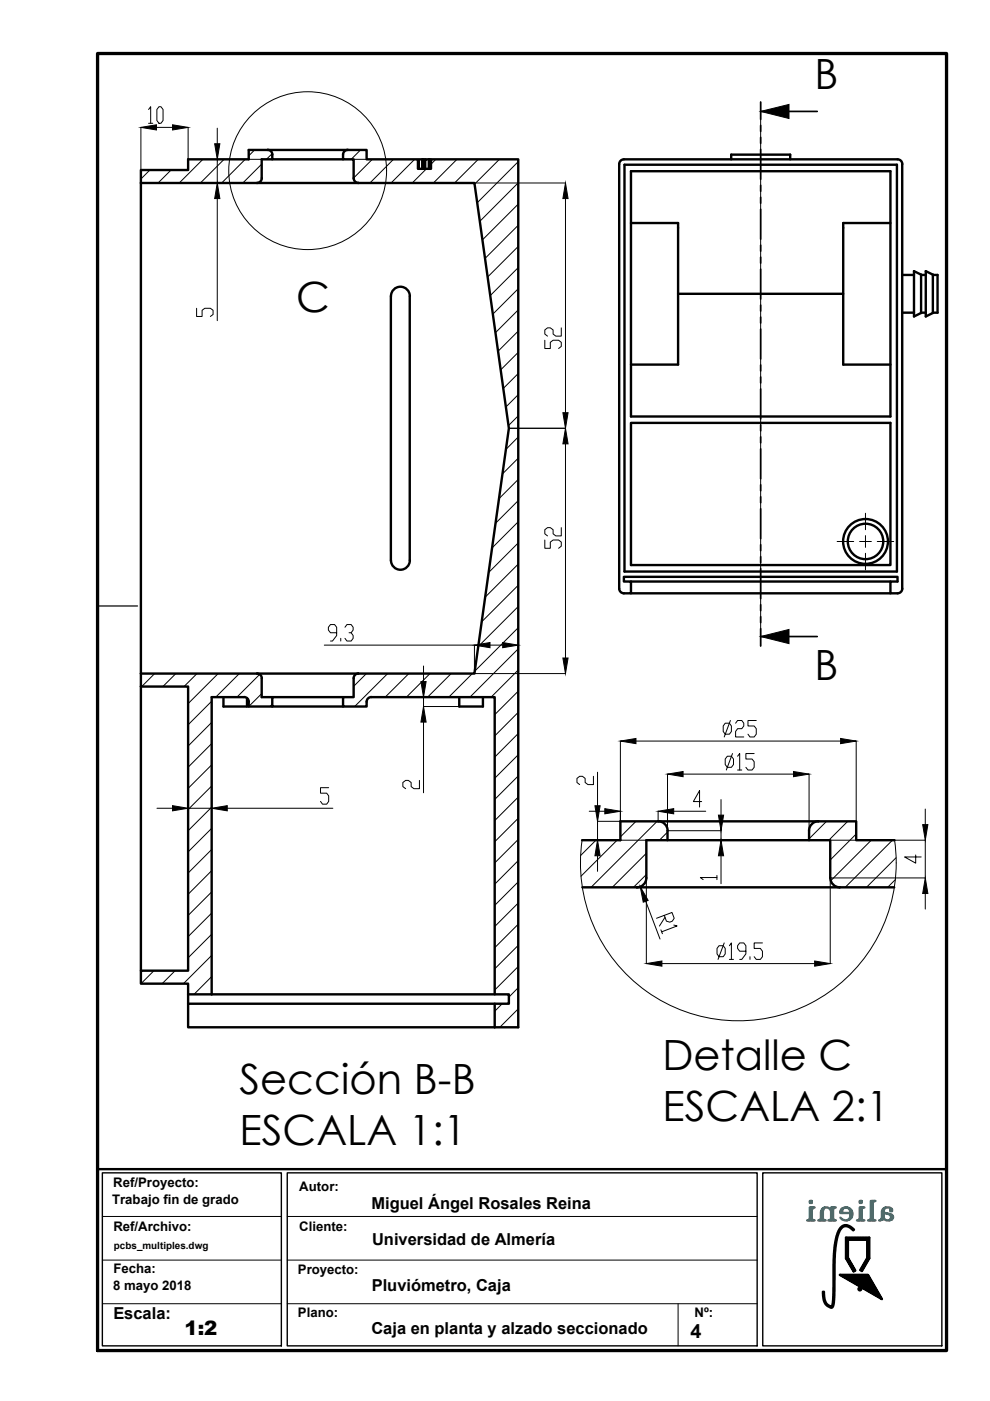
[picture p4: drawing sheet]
<svg xmlns="http://www.w3.org/2000/svg" width="210mm" height="297mm" viewBox="0 0 210 297" stroke-linecap="round" stroke-linejoin="round" font-family="sans-serif">
<!-- layer: 0 -->
<path d="M20.7 128.5h8.5" fill="none" stroke="#000" stroke-width=".25"/>
<g fill="none" stroke="#000" stroke-width=".51">
<path d="M29.9 38.8v-2.8h10v-2.2h12.8v-2h25v2h10.9v2h2.8v-2h18.5v184h-5M29.9 38.8h70.7l7.3 52-7.3 52h-70.7M29.9 38.8v167M56.7 31.8a1.01 1.01 0 0 1 1 1M57.7 33.8h-2.2v4a1.01 1.01 0 0 1-1 1M57.7 32.8v1h15M72.7 32.8v1h2.3v4a1.01 1.01 0 0 0 1 1M73.7 31.8a1.01 1.01 0 0 0-1 1M88.8 35.8v-2h.7v2M89.6 33.8h.2v2M89.8 33.8h.4M90.2 35.8v-2h.7v2"/>
<path d="M91 33.8h.1M91.3 33.8h-.3v2M131.6 34.1l.7-.3h58a1.01 1.01 0 0 1 1 1v90a.97 .97 0 0 1-1 1h-1.5v-2.5h1.5v-1h-58v1h1.5v2.5h-1.5a1.01 1.01 0 0 1-1-1v-90zM132.4 34.9h57.8v86.3h-57.8zM133.8 36.3h55v52h-55zM155 33.8v-1h12.5v1M133.8 47.3h10v30h-10M188.8 47.3h-10v30h10M191.3 58.3h2.5M193.8 57.5l1.5 .7v8.2l-1.5 .7zM195.3 58.3h1M196.3 57.5l1.5 .7v8.2l-1.5 .7z"/>
<path d="M197.8 58.3h1v8h-1M83.5 61.4a1.98 1.98 0 0 1 2.2-.5 1.98 1.98 0 0 1 1.2 1.9v56a2 2 0 0 1-2 2 2 2 0 0 1-2-2v-56l.1-.5zM143.8 62.3h35M191.3 66.3h2.5M195.3 66.3h1M133.8 89.7h55v30.1h-55zM133.8 123.3h55M133.8 125.8h55M29.9 145.6h10v60.2h-10v2.8h10v2.2M47.4 147.8v2h5v-1.8M51.7 147.8h-6.8v63M51.7 147.8a1.01 1.01 0 0 1 1.1 1l-.1 1h5"/>
<path d="M54.5 142.8a1.01 1.01 0 0 1 1 1v4h2.2M72.7 147.8h-15v2h15M76 142.8a1.01 1.01 0 0 0-1 1v4h-2.3v2h5v-1a1.01 1.01 0 0 1 1-1M78.7 147.8h26.2v63h3v2h-3v5M97.4 147.8v2h5v-2M139.5 174.1a2 2 0 0 1 2 2v2h30M141.5 178.1h-4.5v8M173.5 174.1h8v4h8.2M173.5 174.1h-42v4h-8.1M173.5 174.1a2 2 0 0 0-2 2v2h4.5v8M123.5 188.1h66.1M137 186.1a2 2 0 0 1-2 2"/>
<path d="M176.1 186.1a2 2 0 0 0 2 2M39.9 210.8h65M39.9 210.8v2M104.9 212.8h-65v5h65M20.7 247.9h180"/>
<circle cx="183.5" cy="114.8" r="4.8"/>
<circle cx="183.5" cy="114.8" r="3.8"/>
</g>
<g fill="none" stroke="#000" stroke-width=".21">
<path d="M29.9 27v9M31.5 23.2l.4-.6v3.5M31.5 26.1h.9M31.8 36l-1.9 2M33.2 27h3.4M33.7 22.6h.4l.5 .6v2.3l-.5 .6h-.4l-.4-.6v-2.3zM36.3 36l-2.8 2.8M39.9 27v6.7M43 33.8l-5 5M46.1 27.2v3.3M47.5 33.8l-5 5M52 33.8l-5 5"/>
<path d="M54 31.8l-1.3 1.2M55.5 34.8l-4 4M57.7 32.6l-1.2 1.2M76.4 31.8l-1.9 2M77.7 33.8h-31.6v5h-16.2M78.9 33.8l-3.9 3.9M83.4 33.8l-5 5M87.9 33.8l-5 5M90.4 35.8l-3 3M92.4 33.8l-1 1M96.9 33.8l-5 5M100.7 38.8h19.2"/>
<path d="M101.4 33.8l-5 5M105.9 33.8l-5.3 5.3M109.9 34.3l-8.7 8.7M109.9 38.8l-8.2 8.1M161.3 21.6v115.4M46.1 42.1v25.9M109.9 43.3l-7.6 7.6M109.9 47.8l-7.1 7M109.9 52.2l-6.5 6.5M109.9 56.7l-6 6M119.9 42.1v45.4M41.7 65.4v1.7h1.1v-1.3l.6-.4h1.2l.6 .4v.9l-.6 .4"/>
<path d="M109.9 61.2l-5.4 5.4M109.9 65.7l-4.9 4.8M109.9 70.2l-4.3 4.3M109.9 74.7l-3.7 3.7M109.9 79.2l-3.2 3.2M115.5 72.1v1.8h1.2v-1.3l.6-.5h1.1l.6 .5v.8l-.6 .5M119 69.5v1.8h-1.2l-.5-.5v-.8l-.6-.5h-.6l-.6 .5v.8l.6 .5M108 90.8h11.9M109.9 83.7l-2.6 2.6M109.9 88.2l-2.1 2M109.9 92.6l-2.6 2.7M109.9 97.1l-3.4 3.4"/>
<path d="M119.9 94.1v45.4M109.9 101.6l-4.1 4.1M109.9 106.1l-4.8 4.9M109.9 110.6l-5.6 5.6M109.9 115.1l-6.3 6.3M109.9 119.6l-7 7M115.5 114.5v1.7h1.2v-1.3l.6-.4h1.1l.6 .4v.9l-.6 .4M119 111.9v1.7h-1.2l-.5-.4v-.9l-.6-.4h-.6l-.6 .4v.9l.6 .4M177.5 114.8h3.5M183.5 113.6v1.2h-1.2M183.5 108.8v3.5M183.5 117.3v3.5"/>
<path d="M184.7 114.8h-1.2v1.3M186 114.8h3.5M68.8 136.8h31.8v5.9M71.4 134.2h-1.3l-.5-.6v-.6l.5-.6h.8l.5 .6v1.7l-.9 1.2h-.4M72.2 135.3v.6M73.1 133l.5-.6h.9l.4 .6v.6l-.4 .6h-.5M74.5 134.2l.4 .5v.6l-.4 .6h-.9l-.5-.6M103.9 136.8h2.7M109.9 124.1l-7.8 7.7M109.9 128.6l-8.5 8.5M109.9 133.1l-9.2 9.2M109.9 137.6l-10.3 10.2"/>
<path d="M109.9 136.8v80.9M32.8 142.8l-2.8 2.8M37.3 142.8l-2.8 2.8M39.9 145.6v25.8h5v-23.5M41.8 142.8l-2.8 2.8M44.9 148.7l-5 5M44.9 153.2l-5 5M44.9 157.6l-5 5.1M46.3 142.8l-6.4 6.4M50.7 142.8l-5 5M55.1 143l-4.9 4.8M55.5 147.1l-2.8 2.7"/>
<path d="M57.7 149.3l-.5 .5M77.7 142.8l-2.7 2.7M82.2 142.8l-7 7M86.7 142.8l-5 5M89.8 141.2v3.3M89.8 153.1v15M91.2 142.8l-5 5M95.7 142.8l-5 5M100.1 142.8l-4.9 5M100.7 142.8h19.2M104.8 147.8h-15v2h7.5M109.9 142l-5.8 5.8"/>
<path d="M109.9 146.5l-5 5M109.9 151l-5 5M109.9 155.5l-5 5M131.5 157.1v17M134.8 157.1h43.4M153.8 153.3h.9l.4 .6v1.2l-.4 .6h-.9l-.5-.6v-1.2zM154.9 152.8l-1.3 3.5M155.3 159.8l-1.3 3.5M156 153.3l.4-.5h.9l.4 .5v.6l-.4 .6h-.9l-.4 .6v1.2h1.7M159.9 159.8h-1.8v1.1h1.4l.4 .6v1.2l-.4 .6h-.9l-.5-.6M160.3 152.8h-1.7v1.1h1.3l.4 .6v1.2l-.4 .6h-.9l-.4-.6M181.5 157.1v17"/>
<path d="M33.3 171.4h3.3M44.9 162.2l-5 5M44.9 175.6l-5 5M44.9 166.6l-5 5M44.9 171.1l-5 5M48.2 171.4h22.4M69.7 167h-1.7v1.2h1.3l.4 .5v1.2l-.4 .6h-.9l-.4-.6M88.9 165.5v1.7h-1.1l-.6-.4v-.9l-.6-.4h-.6l-.6 .4v.9l.6 .4M109.9 160l-5 5M109.9 164.5l-5 5M109.9 169l-5 5M109.9 173.5l-5 5"/>
<path d="M109.9 178l-5 5M123.4 178.1a33.5 33.5 0 0 0 33.1 38.3 33.5 33.5 0 0 0 33.2-38.3M124.9 172h3.3M125.8 164.6v1.7h-1.1l-.6-.4v-.9l-.6-.4h-.6l-.6 .4v.9l.6 .4M126.4 178.1l-3.3 3.3M126.7 163.7v7.1M130.8 178.1l-7.6 7.7M131.5 174.1h-4.8v4h-3.2M131.6 178.1h64.6v8h-20.1M134.8 174.1l-3.3 3.3M139.3 174.1l-14 14M139.5 172v2.1"/>
<path d="M141.5 176.4l-1.7 1.7M141.5 164.1v12M141.6 176.1h11.3v2M142.8 172h6.8M144.8 164.1h23.4M148.8 169.9h-1.8l1.3-2.3v3.5M152.9 169.5v3.3M154.2 160.3h.9l.4 .6v1.2l-.4 .6h-.9l-.4-.6v-1.2zM156.4 160.3l.4-.5v3.5M156.4 163.3h.9M171.5 164.1v12M175.2 174.1l-3.7 3.7"/>
<path d="M179.7 174.1l-4 4M181.5 176.8l-5.5 5.5M184.7 178.1l-8.6 8.6M189.2 178.1l-10 10M196.2 171.5v3.3M44.9 180.1l-5 5M44.9 184.6l-5 5M44.9 189.1l-5 5M44.9 193.6l-5 5M44.9 198.1l-5 5M109.9 182.5l-5 5M109.9 187l-5 5"/>
<path d="M109.9 191.5l-5 4.9M109.9 195.9l-5 5M126.7 181.4v3.3M136.9 191.1l3 8M137 180.9l-7.2 7.2M137 185.4l-2.7 2.7M137 186.2v18.1M140.1 197.1l.3 .9M140.9 194.1l.4 1.2 .7 .2 .5-.2 .4-.6-.4-1.2-3.3 1.2M141 194.5l-1.2 1.8M142.9 196.1l.7 .2-3.3 1.3M152 186.1h-3.5l.6 .4"/>
<path d="M152 185.6v.9M152.9 181.4v6M153.6 199.9l-1.4 3.5M161.7 199.9h-1.8v1.2h1.3l.5 .6v1.1l-.5 .6h-.9l-.4-.6M176 186.2v18.1M189.8 186.5l-1.6 1.6M190 181.9l-6.3 6.2M194.1 181.3v1.7l-2.3-1.3h3.5M196.2 189.4v3.3M32.6 205.8l-2.7 2.8M37.1 205.8l-2.7 2.8M44.9 202.6l-6 6"/>
<path d="M44.9 207.1l-3.8 3.7M106.5 212.8l-1.6 1.6M109.9 200.4l-5 5M109.9 204.9l-5 5M109.9 209.4l-2 2M109.9 213.9l-3.9 3.9M140.3 204.3h32.4M152.4 200.5h.9l.5 .6v1.1l-.5 .6h-.9l-.4-.6v-1.1zM154.7 200.5l.4-.6v3.5M154.7 203.4h.8M158.1 201.7h-1.3l-.4-.6v-.6l.4-.6h.9l.4 .6v1.7l-.8 1.2h-.5M159 202.8v.6"/>
<path d="M21.7 257.9h38M60.9 257.9h99.6M21.7 267.2h38M21.7 276.4h38M60.9 267.2h99.6M60.9 276.4h99.6M143.8 276.4v8.9"/>
<circle cx="65.2" cy="36.2" r="16.7"/>
</g>
<g fill="none" stroke="#000" stroke-width=".36">
<path d="M161.3 21.6v3.7M161.3 26.6v1.3M161.3 29.1v1.3M161.3 31.7v6.3M161.3 39.3v1.3M161.3 23.6h12M161.3 41.8v1.3M161.3 44.4v6.3M161.3 52v1.3M161.3 54.5v1.3M161.3 57.1v6.3M161.3 64.7v1.3"/>
<path d="M161.3 67.2v1.3M161.3 69.8v6.3M161.3 77.4v1.3M161.3 79.9v1.3M161.3 82.5v6.3M161.3 90.1v1.3M161.3 92.6v1.3M161.3 95.2v6.3M161.3 102.8v1.3M161.3 105.3v1.3M161.3 107.9v6.3M161.3 115.5v1.3"/>
<path d="M161.3 118v1.3M161.3 120.6v6.3M161.3 128.2v1.3M161.3 130.7v1.3M161.3 133.3v3.7M161.3 135h12"/>
</g>
<g fill="#000" stroke="#000" stroke-width=".21">
<path d="M29.9 27l3.3-.5v1.1zM36.6 26.5l3.3 .5-3.3 .6zM45.5 30.5h1.1l-.5 3.3zM161.3 23.6l6-1.5v3zM46.1 38.8l.5 3.3h-1.1zM119.9 38.8l.5 3.3h-1.1zM119.3 87.5h1.1l-.5 3.3zM119.9 90.8l.5 3.3h-1.1zM100.6 136.8l3.3-.6v1.1zM106.6 136.2l3.3 .6-3.3 .5zM119.3 139.5h1.1l-.5 3.3zM161.3 135l6-1.5v3z"/>
<path d="M89.2 144.5h1.1l-.5 3.3zM89.8 149.8l.5 3.3h-1.1zM131.5 157.1l3.3-.5v1.1zM178.2 156.6l3.3 .5-3.3 .6zM36.6 170.8l3.3 .6-3.3 .5zM44.9 171.4l3.3-.6v1.1zM126.1 170.8h1.1l-.5 3.3zM128.2 171.5l3.3 .5-3.3 .6zM139.5 172l3.3-.5v1.1zM141.5 164.1l3.3-.5v1.1zM152.3 172.8h1.1l-.5 3.3zM168.2 163.6l3.3 .5-3.3 .6z"/>
<path d="M195.6 174.8h1.1l-.5 3.3zM126.7 178.1l.5 3.3h-1.1zM135.7 188l1.7 2.9-1 .4zM152.9 178.1l.5 3.3h-1.1zM196.2 186.1l.5 3.3h-1.1zM137 204.3l3.3-.5v1.1zM172.7 203.8l3.3 .5-3.3 .6z"/>
</g>
<path d="M21.7 248.7h38v36.6h-38zM60.9 248.7h99.6v36.6h-99.6zM161.7 248.7h38v36.6h-38z" fill="none" stroke="#000" stroke-width=".3"/>
<path d="M20.7 11.3h180v275h-180z" fill="none" stroke="#000" stroke-width=".7"/>
<!-- layer: principal -->
<g fill="none" stroke="#000" stroke-width=".3">
<path d="M171.3 258.7h.1M171.4 258.7h.1M171.5 258.7h-.1M171.6 258.6l-.1 .1M171.7 255l.4-.4zM171.7 256.4l.4-.4zM171.7 256.4l.5-.4zM171.7 256.5l.5-.5zM171.7 256h.1M171.7 256.2l.2-.2-.2 .2M171.7 257.9l.4-.4-.4 .5M171.7 254.8l.2-.2z"/>
<path d="M171.8 254.8l.2-.2zM171.8 256l-.1 .1M171.8 254.6l-.1 .1M171.8 254.8l.2-.2-.3 .4zM171.9 254.6l-.2 .2M171.9 254.8h.1M171.9 254.9l.2-.1-.3 .2zM171.9 255l.2-.2zM171.9 255l.2-.2-.2 .2M172 256l-.3 .3M172 254.6l-.3 .3M172.1 256l-.4 .4"/>
<path d="M172.1 254.7l-.4 .3 .4-.3M172.1 256.4h.1M172.1 258.1l-.6 .6 .6-.5-.5 .5 .5-.4M172.1 258.7h.1M172.1 254.9l-.1 .1 .1-.1M172.1 255h.1M172.1 256.4l-.4 .5M172.1 256.5l-.4 .5M172.1 256.6l-.4 .4M172.1 256.7l-.4 .4M172.1 256.8l-.4 .4M172.1 256.9l-.4 .4"/>
<path d="M172.1 257l-.4 .4M172.1 257l-.4 .5M172.1 257.1l-.4 .5M172.1 257.2l-.4 .4M172.1 257.3l-.4 .4M172.1 257.4l-.4 .4M172.1 257.4l-.4 .5 .4-.4M172.1 257.6l-.4 .5M172.1 257.7l-.4 .5M172.1 257.8l-.4 .4M172.1 257.9l-.4 .4M172.1 257.9l-.4 .5"/>
<path d="M172.1 258l-.4 .5M172.1 258.4l-.3 .3M172.1 258.6l-.3 .1M172.1 258.6h.1M172.1 258.6l-.2 .1M172.2 256.3l-.5 .5M172.2 256.2l-.5 .5 .4-.4M172.2 258.6l-.2 .1 .1-.1M172.2 258.6l-.2 .1M172.2 256.2l-.1 .1M172.3 256l-.6 .5M172.3 256.1l.1-.1-.3 .3"/>
<path d="M172.3 258.6h.1M172.3 258.6l-.2 .1M172.3 256l-.6 .6 .4-.4M172.3 258.7h.1M172.3 256l-.2 .2M172.3 258.7h-.1M172.4 258.7h-.1M172.4 258.7h.1M172.4 256l-.1 .1M172.5 258.7h.1M172.5 258.7h-.1M172.5 256l-.1 .1"/>
<path d="M172.5 256h.1M173.7 258.7h.1M173.8 258.7h-.1M174 258.6l-.3 .1M174.1 258.7h.1M174.1 257l.4-.4-.4 .5M174.1 257.3l.4-.4-.4 .5M174.5 258.7h.1M174.5 258.1l-.6 .6 .6-.5M174.5 256.9l-.4 .3M174.5 257l-.4 .5M174.5 257.1l-.4 .4"/>
<path d="M174.5 257.2l-.4 .4M174.5 257.3l-.4 .4M174.5 257.3l-.4 .5M174.5 257.4l-.4 .4M174.5 257.5l-.4 .4M174.5 257.5l-.4 .5M174.5 257.6l-.4 .5M174.5 257.7l-.4 .4M174.5 257.8l-.4 .4M174.5 257.8l-.4 .5M174.5 257.9l-.4 .4M174.5 258l-.4 .4"/>
<path d="M174.5 258.1l-.4 .4M174.5 258.3l-.5 .4M174.5 258.3l-.4 .4M174.5 258.4l-.4 .3 .4-.1M174.5 258.6l-.2 .1 .2-.1M174.5 258.6h.1M174.5 256.2l-.2 .2M174.5 256.7l-.4 .5 .4-.4M174.5 256.2l-.2 .3M174.5 258.6l-.2 .1M174.5 256.6l-.4 .4M174.6 258.6l-.2 .1"/>
<path d="M174.6 258.6l-.1 .1M174.6 256.1l-.4 .4M174.6 256.4l-.5 .6M174.6 258.6h.1M174.6 258.7h.1M174.6 256.3l-.5 .6M174.6 256.3l-.5 .5M174.6 258.6l-.1 .1h.1M174.7 256.2l-.6 .6M174.7 256.1l-.5 .5M174.7 258.7h.1M174.8 258.7h-.1"/>
<path d="M174.8 256l-.6 .7M175.9 258.7h-.1M175.9 258.7l.2-.1zM176 258.7h-.1M176.2 258.7h.1M176.2 256h.1M176.2 256.4l.4-.4-.4 .5M176.2 257.9l.4-.5-.4 .5M176.2 258.6l-.2 .1M176.3 256l-.1 .1M176.4 256l-.2 .2M176.5 256l-.3 .3"/>
<path d="M176.6 256l-.4 .3M176.6 258.7h.1M176.6 256.1l-.4 .4M176.6 256.2l-.4 .4M176.6 256.3l-.4 .4M176.6 256.3l-.4 .5M176.6 256.4l-.4 .5M176.6 256.5l-.4 .4M176.6 256.6l-.4 .4M176.6 256.7l-.4 .4M176.6 256.8l-.4 .4M176.6 256.8l-.4 .5"/>
<path d="M176.6 256.9l-.4 .5M176.6 257l-.4 .5M176.6 257.1l-.4 .4M176.6 257.2l-.4 .4M176.6 257.3l-.4 .4M176.6 257.3l-.4 .5 .4-.4M176.6 257.5l-.4 .5M176.6 257.6l-.4 .5M176.6 257.7l-.4 .4M176.6 257.8l-.4 .4M176.6 257.8l-.4 .5M176.6 257.9l-.4 .4"/>
<path d="M176.6 258l-.4 .4M176.6 258.1l-.6 .6M176.6 258.1l-.5 .6 .5-.5M176.6 258.3l-.4 .4M176.6 258.4l-.3 .3M176.6 258.6l-.3 .1M176.6 258.6l-.2 .1 .2-.1M176.6 258.6h.1M176.6 258.6v.1M176.6 258.6l-.1 .1h.1M176.7 258.6l-.1 .1M176.7 258.6l-.1 .1 .1-.1"/>
<path d="M176.7 258.6h.1M176.8 258.7h.1M176.8 258.6l-.1 .1M176.8 258.7h-.1M177 258.7h-.2M177 258.7h.1M178.2 256.7l.6-.6-.6 .7M178.6 256.6l-.4 .5M178.6 256.7l-.4 .5M178.6 256.8l-.4 .4M178.6 256.9l-.3 .3M178.6 257l-.2 .2"/>
<path d="M178.6 257.1l-.1 .1M178.6 256.5l-.4 .5M178.6 256.2l-.3 .3M178.7 256.4l-.5 .5M178.8 256.1l-.5 .5M178.8 256.2l-.6 .7 .5-.5M178.9 256.1l-.1 .1M179 256.1l-.2 .1M179 256.1h-.1M179.1 256l-.1 .1M179.1 256h.1M179.2 256h.1"/>
<path d="M179.5 256h.1M179.6 256h.1M179.6 258.7h.1M179.6 256l.1 .1M179.7 256.1h.1M179.8 258.7h-.2M179.8 256.1h.1M179.9 256.1h.1M179.9 256.2h.1M179.9 256.1l-.1 .1M179.9 258.6h.1M180 256.2h.1"/>
<path d="M180.1 256.3l.1-.1-.1 .1M180.1 256.2v.1M180.1 256.4l.1-.1-.1 .1M180.1 258.3l.5-.4-.7 .8M180.2 256.5l.1-.1-.1 .1M180.2 256.5l.1-.2-.1 .2M180.2 256.6l.2-.1-.2 .2M180.2 258.2l.5-.6-.5 .6M180.2 256.7l.2-.2-.2 .2M180.2 256.3l-.1 .1M180.3 256.8l.2-.3-.2 .3M180.3 256.9l.2-.3-.2 .3"/>
<path d="M180.3 257.6l.4-.4-.4 .4M180.3 257l.3-.3-.3 .3M180.3 257.1l.3-.3-.3 .4M180.3 257.3l.3-.3-.3 .3M180.5 256.5l-.3 .2M180.5 258.1l-.4 .5M180.6 256.7l-.3 .2M180.6 258l-.7 .6M180.6 258l-.6 .6 .6-.6M180.6 257.9l-.7 .7 .7-.7M180.6 256.9l-.3 .3M180.7 257.8l-.5 .5 .4-.5"/>
<path d="M180.7 257.1l-.4 .4M180.7 257l-.4 .4M180.7 257.2l-.4 .4M180.7 257.2l-.4 .5M180.7 257.3l-.4 .6M180.7 257.5l-.4 .5M180.7 257.6l-.5 .5M182.3 255l.4-.4zM182.3 256h.1M182.3 256.4l.4-.4-.4 .4M182.3 254.6v.1M182.3 257.6l.4-.4-.4 .5"/>
<path d="M182.3 254.8l.2-.2zM182.3 256v.1M182.4 254.8l.2-.2zM182.4 254.6l-.1 .1M182.4 256l-.1 .2M182.4 258.7l.3-.2-.3 .2M182.4 254.6l-.1 .2M182.5 254.8h.1M182.5 256l-.2 .2M182.5 254.6l-.2 .3M182.5 256l-.2 .3M182.6 254.8l.1-.1-.3 .3z"/>
<path d="M182.6 254.6l-.3 .3 .3-.3M182.6 256l-.3 .3M182.7 256l-.4 .4M182.7 254.7l-.4 .3 .4-.3M182.7 254.8l-.3 .2 .3-.2M182.7 254.8l-.2 .2zM182.7 258.7h.1M182.7 254.9l-.2 .1M182.7 254.9l-.1 .1M182.7 255h.1M182.7 256.1l-.4 .4M182.7 256.1l-.4 .5"/>
<path d="M182.7 256.2l-.4 .4M182.7 256.3l-.4 .4M182.7 256.4l-.4 .4M182.7 256.4l-.4 .5M182.7 256.5l-.4 .5M182.7 256.6l-.4 .5M182.7 256.7l-.4 .5M182.7 256.8l-.4 .4M182.7 256.9l-.4 .4M182.7 257l-.4 .4M182.7 257l-.4 .5M182.7 257.1l-.4 .5"/>
<path d="M182.7 257.3l-.4 .5M182.7 257.4l-.4 .6M182.7 257.6l-.4 .4M182.7 257.7l-.4 .4M182.7 257.7l-.4 .5 .4-.4M182.7 257.9l-.4 .4M182.7 257.9l-.4 .5M182.7 258l-.4 .5M182.7 258.2l-.4 .5M182.7 258.1l-.4 .5M182.7 258.3l-.4 .4 .4-.3M182.7 258.6l-.2 .1"/>
<path d="M182.7 258.7h-.1M184.6 255.8l.4-.4-.4 .5M184.6 256.7l.4-.4-.4 .4M184.6 257l.4-.4-.4 .5M184.6 258.1l.4-.4-.4 .5M184.6 258.7l.4-.3-.3 .3M184.7 254.6l-.1 .1M184.8 254.6l-.2 .2M184.9 254.6l-.3 .3M185 254.6l-.4 .4M185 258.7h.1M185 254.6l-.4 .5"/>
<path d="M185 254.7l-.4 .5M185 254.8l-.4 .4M185 254.8l-.4 .5M185 254.9l-.4 .5M185 255l-.4 .4M185 255.1l-.4 .4M185 255.1l-.4 .5M185 255.2l-.4 .4M185 255.2l-.4 .5M185 255.3l-.4 .5M185 255.5l-.4 .4M185 255.6l-.4 .4"/>
<path d="M185 255.7l-.4 .4M185 255.7l-.4 .5M185 255.8l-.4 .4M185 255.9l-.4 .4M185 255.9l-.4 .6M185 256.1l-.4 .4M185 256.2l-.4 .4M185 256.3l-.4 .5M185 256.4l-.4 .5M185 256.5l-.4 .4M185 256.7l-.4 .5M185 256.8l-.4 .5"/>
<path d="M185 256.9l-.4 .5M185 257l-.4 .6M185 257.2l-.4 .5M185 257.3l-.4 .4M185 257.4l-.4 .4M185 257.5l-.4 .4M185 257.5l-.4 .5M185 257.6l-.4 .4M185 257.6l-.4 .5M185 257.8l-.4 .5M185 257.9l-.4 .4M185 258l-.4 .4"/>
<path d="M185 258l-.4 .5M185 258.1l-.4 .5M185 258.2l-.4 .4M185 258.3l-.4 .4M185 258.4l-.4 .3M185 258.4l-.3 .3M185 258.5l-.2 .2M185 258.6l-.1 .1M185 258.7h-.1M187 257.5l.4-.4-.4 .5M187.2 258.6h.1M187.2 258.5l-.1 .1"/>
<path d="M187.3 258.4l-.3 .2 .2-.2M187.3 258.3l-.3 .3M187.3 258.2l-.3 .4 .3-.3M187.4 256.6l-.4 .4M187.4 256.7l-.4 .4M187.4 256.8l-.4 .4M187.4 256.9l-.4 .4M187.4 256.9l-.4 .5M187.4 257l-.4 .5M187.4 257.2l-.4 .4M187.4 257.3l-.4 .4M187.4 257.4l-.4 .4"/>
<path d="M187.4 257.4l-.4 .5M187.4 257.5l-.4 .4M187.4 257.6l-.4 .4M187.4 257.7l-.4 .4M187.4 257.7l-.4 .5M187.4 257.8l-.5 .5M187.4 257.9l-.6 .6M187.4 258l-.8 .7M187.4 258l-.6 .7M187.4 258.1l-.5 .6M187.4 256.2l-.2 .2M187.4 256.5l-.4 .5"/>
<path d="M187.5 256.4l-.5 .5 .4-.4M187.5 256.3l-.5 .6M187.5 256.1l-.4 .5M187.6 257.2h.1M187.7 256.1l-.7 .6M187.7 257.2h.1M187.7 256l-.7 .8M187.8 256l-.8 .8M187.8 257.2h.1M187.9 257.3h.1M188 257.3h-.1M188 257.3h.1"/>
<path d="M188.1 257.3h-.1M188.2 257.3h-.1M188.2 257.3h.1M188.3 257.3h-.1M188.3 257.3v.1M188.4 257.3l-.1 .1M188.5 257.4h-.2M188.5 257.4h-.1M188.5 257.4h.2M188.6 258.7l.7-.7-.7 .7M188.8 257.5h-.2M188.9 257.5l-.1 .1"/>
<path d="M188.9 257.9l.3-.3-.3 .3M189 257.5l-.2 .2M189.1 257.6l-.2 .2M189.1 258.6h.1M189.2 258.5l-.1 .1M189.2 257.7l-.3 .2M189.2 257.7l-.3 .3M189.2 257.7l-.3 .4M189.3 257.8l-.4 .3M189.3 258.3l-.3 .3M189.3 257.9l-.4 .3M189.3 257.9l-.4 .4"/>
<path d="M189.3 257.9l-.4 .5M189.3 257.9l-.5 .6M189.3 258.2l-.4 .4M189.3 257.9l-.5 .5M189.3 258l-.6 .7M189.3 258.1l-.6 .6M178.1 270.3h.1M178.2 270.3h-.1M178.3 270.3l-.1 .1M178.4 270.3l-.1 .1 .1-.1M178.5 270.3l-.2 .1 .2-.1M178.6 270.3l-.2 .2"/>
<path d="M178.7 270.3l-.2 .2M178.8 270.3l-.3 .2M178.9 270.3l-.3 .3M179 270.3l-.4 .3M179.1 270.3l-.4 .3M179.2 270.9l.7-.6-.7 .7M179.3 271l.8-.7-.7 .7M179.3 270.3l-.6 .4M179.4 270.3l-.5 .5M179.4 262.4h.1M179.4 270.3l-.5 .5 .6-.5M179.5 262.4l-.1 .1"/>
<path d="M179.5 270.3l-.5 .5M179.5 262.4l-.1 .2M179.6 270.3l-.6 .5 .8-.5M179.6 262.4l-.2 .2M179.6 262.4l-.2 .4M179.8 262.4l-.4 .4 .4-.4M179.8 262.9l-.4 .5M179.8 263l-.4 .4M179.8 263l-.4 .5 .4-.4M179.8 263.2l-.4 .4M179.8 263.2l-.4 .5M179.8 263.3l-.4 .5"/>
<path d="M179.8 263.4l-.4 .4M179.8 263.5l-.4 .4M179.8 263.5l-.4 .5M179.8 263.6l-.4 .5 .4-.4M179.8 263.7l-.4 .4M179.8 263.8l-.4 .4M179.8 263.8l-.4 .5M179.8 263.9l-.4 .5 .4-.4M179.8 264l-.4 .5M179.8 264.1l-.4 .5M179.8 264.2l-.4 .5M179.8 264.3l-.4 .4"/>
<path d="M179.8 264.4l-.4 .4M179.8 264.4l-.4 .5M179.8 264.5l-.4 .5M179.8 264.6l-.4 .5M179.8 264.7l-.4 .5 .4-.4M179.8 264.9l-.4 .4M179.8 265l-.4 .4M179.8 265l-.4 .5M179.8 265.1l-.4 .6M179.8 265.3l-.4 .4M179.8 265.3l-.4 .5M179.8 265.5l-.4 .4"/>
<path d="M179.8 265.6l-.4 .4M179.8 265.8l-.4 .4M179.8 265.6l-.4 .5M179.8 265.8l-.4 .5M179.8 265.7l-.4 .4M179.8 265.9l-.4 .5M179.8 266l-.4 .4M179.8 266l-.4 .5M179.8 266.1l-.4 .4M179.8 266.1l-.4 .5M179.8 266.3l-.4 .5M179.8 266.2l-.4 .5 .4-.4"/>
<path d="M179.8 266.4l-.4 .4M179.8 266.5l-.4 .4 .4-.4M179.8 266.6l-.4 .3M179.8 266.6l-.3 .4M179.8 266.7l-.3 .3M179.8 266.7l-.3 .4M179.8 270.3l-.6 .6M179.8 266.8l-.2 .3M179.9 266.8l-.3 .3M179.9 262.4l-.5 .5M179.9 262.8l.5-.4-.4 .4M179.9 266.9l-.3 .3"/>
<path d="M179.9 266.9l-.3 .4 .3-.4M179.9 270.3l-.6 .7M180 267l-.3 .3M180 262.4l-.6 .6M180 267l-.3 .4 .3-.3M180 267.1l-.2 .3 .3-.2M180 267.9l.3-.3-.2 .3M180.1 267.1l-.4 .3M180.1 262.4l-.7 .7M180.1 267.2l-.3 .3 .3-.3M180.1 267.3l-.3 .3M180.1 262.4l-.7 .8"/>
<path d="M180.2 267.3l-.3 .4M180.2 262.4l-.8 .8M180.2 267.4l-.3 .3M180.2 268.2l.3-.3-.3 .4M180.2 270.3l-.8 .8M180.2 262.4l-.8 .9M180.2 267.4l-.3 .4M180.2 267.5l-.3 .3M180.2 267.5l-.2 .3 .3-.3M180.3 270.3l-.9 .8M180.3 262.4l-.5 .4M180.3 267.5l-.3 .3"/>
<path d="M180.3 268.5l.3-.4-.2 .4M180.4 267.7l-.3 .3M180.4 267.7l-.3 .4M180.4 270.3l-.9 .8M180.4 267.8l-.2 .3 .3-.2M180.4 270.3l-.8 .9M180.4 262.4l-.4 .4M180.5 262.8l.4-.4-.3 .4M180.5 267.9l-.3 .3M180.5 268.7l.3-.3-.3 .4M180.5 262.4l-.5 .4M180.5 268.8l.4-.3-.3 .4"/>
<path d="M180.5 270.3l-.9 .9M180.6 268.9l.3-.3-.3 .3M180.6 262.4l-.5 .4M180.6 268l-.4 .3M180.6 268.1l-.3 .3M180.6 262.4l-.4 .4M180.6 270.3l-.9 .9M180.7 268.2l-.3 .3M180.7 268.2l-.3 .4M180.7 269.1l.3-.3-.3 .4M180.7 270.3l-1 1M180.7 262.4l-.4 .4"/>
<path d="M180.8 262.4l-.5 .4M180.8 268.4l-.3 .3M180.8 270.3l-1 1 1.1-1-1 1.1 1.1-1.1M180.8 268.5l-.3 .3M180.9 262.4l-.5 .4M180.9 268.6l-.3 .3M180.9 269.5l.3-.3-.3 .3M180.9 268.7l-.2 .3M181 269.5l.3-.3-.3 .4M181 262.4l-.4 .4M181 268.9l-.2 .3M181.1 262.4l-.5 .4"/>
<path d="M181.1 269l-.3 .3M181.1 269l-.3 .3 .4-.3M181.1 270.3l-1.1 1.1M181.2 269l-.3 .4 .3-.3M181.2 262.4l-.5 .4M181.2 270.3l-1.2 1.1M181.2 272.1l1.9-1.8-1.8 1.8M181.3 269.3l-.3 .3 .3-.2M181.3 262.4l-.5 .4M181.3 269.3l-.1 .2M181.3 270.3l-1.2 1.2M181.3 269.4h.1"/>
<path d="M181.4 262.4l-.5 .4M181.4 270.3l-1.2 1.2M181.4 270.3l-1.2 1.2 1.4-1.2M181.5 262.4l-.5 .4M181.5 262.4l-.4 .4M181.6 272.4l2.2-2.1-2.1 2.1M181.6 262.4l-.4 .4M181.7 270.3l-1.4 1.3M181.7 270.3l-1.3 1.3M181.7 262.4l-.5 .4M181.8 272.4l2.2-2.1zM181.8 262.4l-.5 .4"/>
<path d="M181.8 262.4l-.4 .4M181.8 262.4l-.4 .4 .5-.4M181.8 270.3l-1.4 1.3M181.9 272.5l2.2-2.2-2.2 2.2M181.9 270.3l-1.4 1.4M181.9 272.5l2.2-2.1zM182 262.4l-.5 .4M182 272.5l2.1-2.1-2.1 2.2M182 262.4l-.4 .4M182.1 270.3l-1.5 1.5 1.5-1.5M182.1 272.6l2.1-2zM182.1 262.4l-.4 .4"/>
<path d="M182.1 270.3l-1.6 1.4M182.1 270.3l-1.4 1.5M182.2 262.4l-.5 .4 .5-.4M182.2 270.3l-1.5 1.5 1.5-1.5M182.3 270.3l-1.6 1.5M182.3 270.3l-1.6 1.5 1.6-1.5M182.3 262.4l-.5 .4M182.4 272.8l1.9-2zM182.4 270.3l-1.6 1.6M182.4 272.8l1.9-2-1.9 2M182.5 262.4l-.6 .4M182.5 262.8l.5-.4-.4 .4"/>
<path d="M182.5 270.3l-1.6 1.6M182.5 262.4l-.4 .4M182.6 270.3l-1.7 1.6M182.6 272.9l1.9-1.8-1.8 1.9M182.6 262.4l-.4 .4M182.7 270.3l-1.7 1.7 1.7-1.7M182.7 262.4l-.4 .4M182.7 270.3l-1.7 1.7M182.8 262.4l-.5 .4 .5-.4M182.8 269.5h-.1M182.8 270.3l-1.8 1.7M182.8 270.3l-1.7 1.7 1.7-1.7"/>
<path d="M182.8 270.3l-1.7 1.7 1.8-1.7M182.8 273l1.8-1.7-1.7 1.8M182.9 269.3l-.2 .2 .1-.1M182.9 270.3l-1.8 1.7M182.9 270.3l-1.7 1.8 1.7-1.8M182.9 262.4l-.5 .4M183 270.3l-1.8 1.8 1.8-1.8M183 269l-.4 .4 .4-.3M183 273.2l1.7-1.7-1.6 1.7M183.1 262.4l-.5 .4M183.1 268.9l-.5 .5 .5-.5M183.1 262.4l-.4 .4"/>
<path d="M183.2 270.3l-1.9 1.9 1.9-1.9M183.2 262.4l-.4 .4M183.3 270.3l-2 1.9M183.3 262.4l-.5 .4 .6-.4M183.3 268.6l-.8 .8 .7-.6M183.3 270.3l-1.9 1.9M183.3 270.3l-1.9 1.9 2-1.9M183.3 268.5l-.8 .8 .8-.8M183.4 270.3l-2 1.9M183.4 270.3l-1.9 2M183.4 268.3l-1 1 1-.9M183.4 262.4l-.4 .4"/>
<path d="M183.5 270.3l-2 2 2-2M183.5 268.2l-1.1 1.1M183.5 262.4l-.5 .4M183.5 268.2l-1.1 1.1 .3 .2M183.5 270.3l-2 2M183.5 270.3l-1.9 2 2-2M183.5 262.4l-.4 .4M183.6 267.3l.7-.8-.8 .8M183.6 268.1l-1.2 1.1M183.6 262.4l-.4 .4 .4-.4M183.6 270.3l-2 2M183.7 267.9l-1.2 1.2"/>
<path d="M183.7 262.4l-.4 .4M183.8 267.8l-1.2 1.1M183.8 267.7l-1.1 1.1M183.8 262.4l-.4 .4M183.8 270.3l-2.1 2.1 2.1-2.1M183.8 266.8l.5-.5-.5 .5M183.9 262.4l-.5 .4M183.9 270.3l-2.2 2.1M183.9 270.3l-2.1 2.1 2.1-2.1M183.9 267.5l-1.2 1.2M183.9 265.1l.4-.4-.4 .5M183.9 266.3l.4-.4-.4 .5"/>
<path d="M183.9 267.5l-1.2 1.3M184 262.4l-.5 .4M184 270.3l-2.2 2.2 2.2-2.2M184 273.7l1.3-1.2-1.2 1.2M184 262.4l-.4 .4M184 267.3l-1.2 1.3M184.1 267.2l-1.2 1.2M184.1 270.3l-2.2 2.2M184.1 267.2l-1.1 1.1M184.1 262.4l-.5 .4M184.1 267.1l-1.1 1.2M184.1 270.5l-2.1 2.1"/>
<path d="M184.2 270.5l-2.1 2.1M184.2 273.8l1.2-1.2-1.2 1.2M184.2 262.4l-.5 .4M184.2 270.7l-2 2M184.2 262.4l-.4 .4M184.2 266.9l-1.2 1.3M184.3 270.7l-2.1 2M184.3 266.8l-1.2 1.2M184.3 262.4l-.4 .4M184.3 262.4l-.4 .5M184.3 262.5l-.4 .5M184.3 262.6l-.4 .5"/>
<path d="M184.3 262.7l-.4 .4M184.3 262.8l-.4 .4M184.3 262.8l-.4 .5M184.3 263.1l-.4 .5M184.3 262.9l-.4 .5M184.3 263l-.4 .4M184.3 263l-.4 .5M184.3 263.1l-.4 .4M184.3 263.2l-.4 .5M184.3 263.3l-.4 .4M184.3 263.4l-.4 .4M184.3 263.4l-.4 .5"/>
<path d="M184.3 263.5l-.4 .4 .4-.3M184.3 263.6l-.4 .5M184.3 263.7l-.4 .4M184.3 263.7l-.4 .5M184.3 263.8l-.4 .5M184.3 263.9l-.4 .4M184.3 263.9l-.4 .5M184.3 264l-.4 .5 .4-.4M184.3 264.1l-.4 .5M184.3 264.2l-.4 .5M184.3 264.3l-.4 .5M184.3 264.4l-.4 .4"/>
<path d="M184.3 264.4l-.4 .5M184.3 264.5l-.4 .4M184.3 264.6l-.4 .4M184.3 264.6l-.4 .5M184.3 264.8l-.4 .5M184.3 265l-.4 .4M184.3 264.9l-.4 .5M184.3 265l-.4 .5M184.3 265.1l-.4 .4M184.3 265.2l-.4 .4M184.3 265.2l-.4 .5M184.3 265.3l-.4 .4"/>
<path d="M184.3 265.3l-.4 .5M184.3 265.4l-.4 .5 .4-.4M184.3 265.6l-.4 .4M184.3 265.6l-.4 .5M184.3 265.7l-.4 .4M184.3 265.7l-.4 .5M184.3 265.8l-.4 .5M184.3 266l-.4 .4M184.3 266l-.4 .5M184.3 266.1l-.4 .5M184.3 266.2l-.4 .5M184.3 266.4l-.5 .5"/>
<path d="M184.3 266.4l-.6 .6M184.3 266.4l-.7 .8M184.3 266.6l-.9 .9M184.3 266.6l-1 1.1M184.3 266.7l-1.1 1.2M184.4 270.9l-1.9 1.9M184.4 270.9l-1.9 1.9 1.9-1.8M184.5 271l-2 1.9M184.5 271.1l-1.9 1.8M184.5 271.2l-1.7 1.8 1.8-1.8M184.6 271.3l-1.8 1.7M184.6 274l1-.9z"/>
<path d="M184.7 271.4l-1.8 1.7M184.7 271.4l-1.7 1.7M184.7 271.5l-1.7 1.6M184.7 271.5l-1.6 1.7 1.6-1.7M184.7 274.1l1-.9-.9 1M184.8 271.6l-1.7 1.6M184.8 271.6l-1.6 1.6 1.6-1.5M184.9 271.7l-1.7 1.6M184.9 271.8l-1.6 1.5M184.9 271.8l-1.5 1.6M184.9 271.9l-1.4 1.5 1.5-1.5M185 272l-1.5 1.4"/>
<path d="M185 272l-1.4 1.5 1.4-1.5M185 272.1l-1.4 1.4M185.1 272.1l-1.5 1.4M185.1 272.2l-1.4 1.3M185.1 272.2l-1.4 1.4M185.2 272.2l-1.4 1.4M185.2 272.3l-1.3 1.3M185.2 274.4l.8-.8-.7 .8M185.2 272.4l-1.3 1.2M185.3 272.4l-1.4 1.3M185.3 272.5l-1.3 1.2M185.3 272.5l-1.2 1.2"/>
<path d="M185.3 272.6l-1.2 1.2M185.4 272.7l-1.1 1.2 1.1-1.2M185.4 272.8l-1.1 1.1M185.5 272.8l-1.2 1.1M185.5 272.9l-1.1 1 1.1-1M185.5 274.6l.7-.6-.6 .6M185.6 272.9l-1.1 1.1M185.6 273l-1.1 1M185.6 273l-1 1M185.6 273.1l-.9 1 1-1M185.7 273.2l-1 .9M185.7 273.3l-.9 .9 1-.9"/>
<path d="M185.8 274.7l.5-.5zM185.8 273.3l-.9 .9M185.8 273.4l-.8 .9M185.9 273.5l-.9 .8M185.9 273.6l-.8 .7M185.9 273.6l-.8 .8zM186 273.6l-.8 .8M186 273.7l-.7 .8M186 273.8l-.6 .7 .7-.7M186.1 273.9l-.7 .6M186.1 274l-.6 .6M186.2 275l.3-.3z"/>
<path d="M186.2 274.1l-.6 .6M186.2 274.1l-.5 .6 .6-.6M186.3 274.2l-.6 .5 .6-.5M186.3 274.2l-.6 .5M186.3 275l.3-.3-.2 .4M186.4 274.3l-.5 .5M186.4 274.4l-.5 .4M186.4 274.4l-.4 .5M186.4 274.5l-.3 .4 .4-.4M186.5 274.6l-.4 .3M186.5 275.1l.2-.1zM186.6 274.7l-.3 .3 .3-.3"/>
<path d="M186.6 275.2l.2-.1-.1 .2M186.7 274.8l-.3 .3 .3-.2M186.7 274.9l-.2 .2M186.8 275.1l-.2 .1M186.8 275.1l-.1 .2M186.9 275.2l-.1 .1 .1-.1M186.9 275.2l-.1 .1M186.9 275.3h.1M186.9 275.4h.1M187 275.4h.1"/>
</g>
<g fill="none" stroke="#000" stroke-width=".51">
<path d="M178.1 270.3h5.9l3 5.1zM180.9 260.9a1.74 1.74 0 0 0-2.3-.7l-.8 1.2-.5 1.8a103.5 103.5 0 0 0-.4 11.5l-.1 1.2a1.11 1.11 0 0 1-.6 1.4l-.1-.1a3 3 0 0 1-1.6-3.3M181.1 260.7a1.93 1.93 0 0 0-2.6-.7 8.3 8.3 0 0 0-1.6 5.3l-.2 10-.4 1.8-.8-.4-.4-.6-.3-.9-.1-1.3M182.4 269.3l1.5-2.6v-3.9h-4.1v3.9l1.5 2.7M182.7 269.5l1.6-2.7v-4.4h-4.9v4.4l1.6 2.8"/>
<circle cx="182.3" cy="273.3" r=".29"/>
</g>
<g fill="none" stroke="#397272" stroke-width=".51">
<path d="M171.1 258.7h1.6M171.7 254.6h.4v.4h-.4zM171.7 254.8h.4M171.7 258.4l-.2 .3M171.7 258.6l-.4 .1M171.9 254.6v.4M171.9 256.2v2.4M172.1 256v2.7M172.1 258.6l.4 .1M172.1 258.4l.2 .3M172.3 256l-.2 .4M172.5 256l-.4 .2"/>
<path d="M172.7 256h-1v2.7M173.5 258.7h1.6M174.1 258.4l-.2 .3M174.1 258.6l-.4 .1M174.5 256.4l-.2 .6v1.6M174.5 258.6l.3 .1M174.5 258.4l.2 .3M174.8 256l-.3 .8v1.9M175.6 258.7h1.6M176.2 256.8a1.1 1.1 0 0 0-1.1-.8 1.1 1.1 0 0 0-1 1v1.7M176.2 258.4l-.2 .3M176.2 258.6l-.4 .1"/>
<path d="M176.4 256.2v2.4M176.6 256v2.7M176.6 258.6l.4 .1M176.6 258.4l.2 .3M176.8 256l-.2 .4M177 256l-.4 .2M177.2 256h-1v2.7M178.6 256.4l-.2 .6M179.2 256l-.4 .2-.2 .4v.6M179.5 256l.4 .2a1.62 1.62 0 0 1-.4 2.5M180.3 257.2h-2.1a1.27 1.27 0 0 1 1.3-1.2 1.27 1.27 0 0 1 1.2 1.2 1.4 1.4 0 0 1-.8 1.5 1.4 1.4 0 0 1-1.7-.5M180.3 256.6l.2 .4v.8l-.2 .4"/>
<path d="M181.7 258.7h1.6M182.3 254.6h.4v.4h-.4zM182.3 254.8h.4M182.3 258.4l-.2 .3M182.3 258.6l-.4 .1M182.5 254.6v.4M182.5 256.2v2.4M182.7 256v2.7M182.7 258.6l.4 .1M182.7 258.4l.2 .3M182.9 256l-.2 .4M183.1 256l-.4 .2"/>
<path d="M183.3 256h-1v2.7M184.1 258.7h1.5M184.6 258.4l-.1 .3M184.6 258.6l-.4 .1M184.8 254.8v3.8M185 254.6v4.1M185 258.6l.4 .1M185 258.4l.2 .3M185.2 254.6l-.2 .4M185.4 254.6l-.4 .2M185.6 254.6h-1v4.1M187.4 256.4l-.2 .4v1.4l-.2 .4"/>
<path d="M187.4 257l.2 .2 1.5 .4 .2 .6a1.12 1.12 0 0 1-1.9 0M187.6 257.2l1.2 .4a.75 .75 0 0 1-.2 1.1M187.8 256l-.4 .6v1.6l-.2 .4-.8 .1M188.9 256.6v-.2h-.1v.4h.3v-.4l-.5-.4h-.8l-.4 .2-.4 .6v1.4l-.4 .5M188.9 257.6l.2 .4-.2 .6"/>
</g>
<g font-size="8.8">
<text x="172.7" y="18.9">B</text>
<text x="62.8" y="66.2">C</text>
<text x="172.7" y="144.1">B</text>
<text x="140.4" y="226.8">Detalle C</text>
<text x="50.8" y="232">Sección B-B</text>
<text x="140.4" y="237.7">ESCALA 2:1</text>
<text x="50.8" y="242.8">ESCALA 1:1</text>
</g>
<g font-size="4.2">
<text x="39.1" y="283.1">1:2</text>
<text x="146.4" y="283.8">4</text>
</g>
<g font-size="3.5">
<text x="78.7" y="256.3">Miguel Ángel Rosales Reina</text>
<text x="78.9" y="263.9">Universidad de Almería</text>
<text x="78.8" y="273.7">Pluviómetro, Caja</text>
<text x="24" y="279.7">Escala:</text>
<text x="78.7" y="282.8">Caja en planta y alzado seccionado</text>
</g>
<g font-size="2.8">
<text x="24" y="251.7">Ref/Proyecto:</text>
<text x="23.8" y="255.3">Trabajo fin de grado</text>
<text x="63.5" y="252.6">Autor:</text>
<text x="24" y="261">Ref/Archivo:</text>
<text x="63.5" y="260.9">Cliente:</text>
<text x="24.1" y="270">Fecha:</text>
<text x="24" y="273.6">8 mayo 2018</text>
<text x="63.2" y="270.1">Proyecto:</text>
<text x="63.2" y="279.2">Plano:</text>
<text x="147.3" y="279.3">Nº:</text>
</g>
<text font-size="2.1" x="24.2" y="264.7">pcbs_multiples.dwg</text>
</svg>
